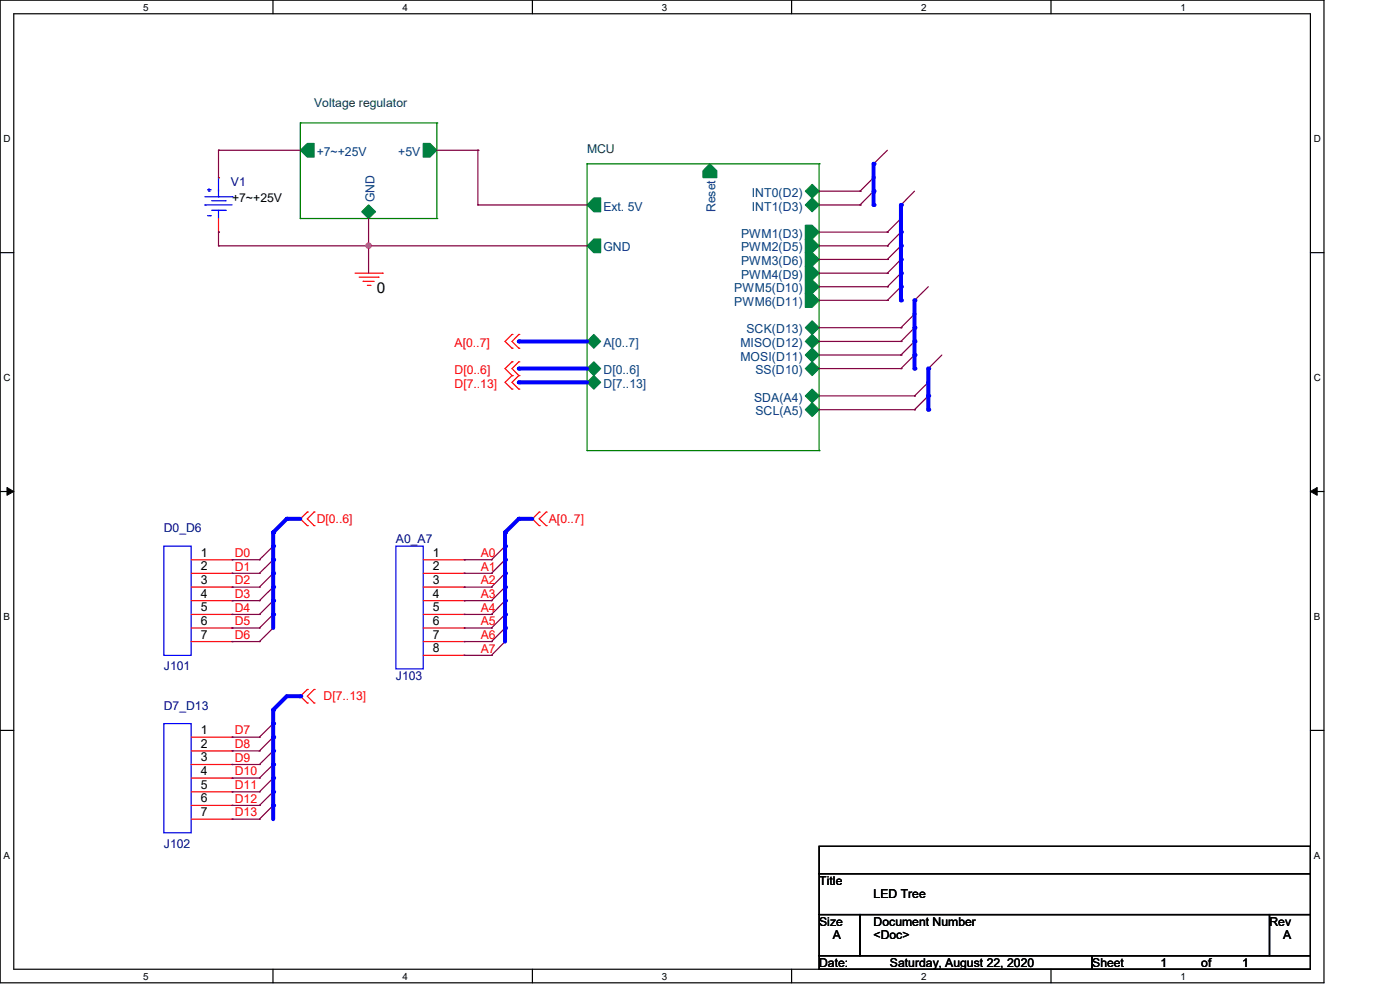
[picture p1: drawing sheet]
<svg xmlns="http://www.w3.org/2000/svg" width="297mm" height="210mm" viewBox="0 0 297 210" stroke-linecap="round" stroke-linejoin="round" font-family="sans-serif">
<path d="M0 0h280.9v208.5h-280.9zM2.9 2.9h275.1v202.7h-275.1z" fill="none" stroke="#000" stroke-width=".25"/>
<g fill="#fff">
<path d="M30.4 .3h1.1v2.4h-1.1z"/>
<path d="M30.4 205.9h1.1v2.3h-1.1z"/>
</g>
<path d="M57.9 0v2.9M57.9 205.6v2.9" fill="none" stroke="#000" stroke-width=".25"/>
<g fill="#fff">
<path d="M85.4 .3h1.1v2.4h-1.1z"/>
<path d="M85.4 205.9h1.1v2.3h-1.1z"/>
</g>
<path d="M112.9 0v2.9M112.9 205.6v2.9" fill="none" stroke="#000" stroke-width=".25"/>
<g fill="#fff">
<path d="M140.4 .3h1.2v2.4h-1.2z"/>
<path d="M140.4 205.9h1.2v2.3h-1.2z"/>
</g>
<path d="M167.9 0v2.9M167.9 205.6v2.9" fill="none" stroke="#000" stroke-width=".25"/>
<g fill="#fff">
<path d="M195.4 .3h1.2v2.4h-1.2z"/>
<path d="M195.4 205.9h1.2v2.3h-1.2z"/>
</g>
<path d="M223 0v2.9M223 205.6v2.9" fill="none" stroke="#000" stroke-width=".25"/>
<g fill="#fff">
<path d="M250.4 .3h1.2v2.4h-1.2z"/>
<path d="M250.4 205.9h1.2v2.3h-1.2z"/>
<path d="M.8 28.2h1.4v2.4h-1.4z"/>
<path d="M278.7 28.2h1.5v2.4h-1.5z"/>
<path d="M.8 78.9h1.4v2.3h-1.4z"/>
<path d="M278.7 78.9h1.5v2.3h-1.5z"/>
</g>
<path d="M0 53.6h2.9M278 53.6h2.9" fill="none" stroke="#000" stroke-width=".25"/>
<g fill="#fff">
<path d="M.8 129.6h1.3v2.3h-1.3z"/>
<path d="M278.7 129.6h1.4v2.3h-1.4z"/>
</g>
<path d="M0 104.3h2.9M278 104.3h2.9" fill="none" stroke="#000" stroke-width=".25"/>
<path d="M1.5 103.4l1.4 .9-1.4 .8zM278 104.3l1.4-.9v1.7z" fill="#000" stroke="#000" stroke-width=".21"/>
<g fill="#fff">
<path d="M.8 180.3h1.3v2.3h-1.3z"/>
<path d="M278.7 180.3h1.4v2.3h-1.4z"/>
</g>
<path d="M0 154.9h2.9M278 154.9h2.9" fill="none" stroke="#000" stroke-width=".25"/>
<g fill="none" stroke="#f00" stroke-width=".25">
<path d="M75.3 58h5.8M76.2 58.8h4M77 59.7h.1M77 59.7h2.4M80.2 58.8h.1M81.1 58h.1M77.9 60.5h.6M78.5 60.5h.1M108.6 76.8h.1M108.6 79.7h.1M108.6 71h.1M108.6 73.9h.1"/>
<path d="M108.6 76.8l-1.5 1.4 1.5 1.5M108.6 79.7l-1.5 1.4 1.5 1.4M108.6 71l-1.5 1.4 1.5 1.5M110.1 76.8h.1M110.1 79.7h.1M110.1 71h.1M110.1 73.9h.1M110.1 76.8l-1.5 1.4 1.5 1.5M110.1 79.7l-1.5 1.4 1.5 1.4M110.1 71l-1.5 1.4 1.5 1.5M108.6 82.5h.1M110.1 82.5h.1"/>
<path d="M65.2 108.6h.1M65.2 111.5h.1M65.2 108.6l-1.5 1.5 1.5 1.4M66.6 111.5h.1M66.6 108.6h.1M66.6 108.6l-1.4 1.5 1.4 1.4M114.4 108.6h.1M114.4 111.5h.1M114.4 108.6l-1.5 1.5 1.5 1.4M115.9 111.5h.1M115.9 108.6h.1M115.9 108.6l-1.5 1.5 1.5 1.4"/>
<path d="M65.2 146.3h.1M65.2 149.1h.1M65.2 146.3l-1.5 1.4 1.5 1.4M66.6 149.1h.1M66.6 146.3h.1M66.6 146.3l-1.4 1.4 1.4 1.4"/>
</g>
<g fill="none" stroke="#800040" stroke-width=".25">
<path d="M55 118.7h.1M58 115.9l-3 2.8M58 118.7l-3 2.9M104.3 118.7h.1M107.1 115.9l-2.8 2.8M107.1 118.7l-2.8 2.9M55 121.6h.1M55 124.5h.1M55 127.4h.1M55 130.3h.1M55 133.2h.1M55 136.1h.1"/>
<path d="M58 121.6l-3 2.9M58 124.5l-3 2.9M58 127.4l-3 2.9M58 130.3l-3 2.9M58 133.2l-3 2.9M104.3 121.6h.1M104.3 124.5h.1M104.3 127.4h.1M104.3 130.3h.1M104.3 133.2h.1M104.3 136.1h.1M104.3 139h.1"/>
<path d="M107.1 121.6l-2.8 2.9M107.1 124.5l-2.8 2.9M107.1 127.4l-2.8 2.9M107.1 130.3l-2.8 2.9M107.1 133.2l-2.8 2.9M107.1 136.1l-2.8 2.9M55 156.4h.1M55 159.3h.1M58 153.5l-3 2.9M58 156.4l-3 2.9M58 159.3l-3 2.9M55 162.2h.1"/>
<path d="M55 165.1h.1M55 168h.1M55 170.9h.1M55 173.8h.1M58 162.2l-3 2.9M58 165.1l-3 2.9M58 168l-3 2.9M58 170.9l-3 2.9"/>
</g>
<path d="M110.1 110.1l-3 2.8" fill="none" stroke="#00f" stroke-width=".85"/>
<circle cx="107.1" cy="112.9" r=".42" fill="#00f"/>
<path d="M60.8 110.1l-2.8 2.8" fill="none" stroke="#00f" stroke-width=".85"/>
<circle cx="58" cy="112.9" r=".42" fill="#00f"/>
<path d="M60.8 147.7l-2.8 2.9" fill="none" stroke="#00f" stroke-width=".85"/>
<circle cx="58" cy="150.6" r=".42" fill="#00f"/>
<g fill="none" stroke="#800040" stroke-width=".25">
<path d="M185.3 34.8h.1M185.3 37.7l-2.8 2.9M188.3 31.9l-3 2.9M182.5 40.6h.1M182.5 43.5h.1M185.3 40.6l-2.8 2.9M188.3 49.2h.1M188.3 52.2h.1M188.3 55h.1M188.3 58h.1M191.1 43.5h.1M191.1 46.4l-2.8 2.8"/>
<path d="M191.1 49.2l-2.8 3M191.1 52.2l-2.8 2.8M191.1 55l-2.8 3M191.1 58l-2.8 2.8M194 40.6l-2.9 2.9M188.3 60.8h.1M188.3 63.7h.1M191.1 69.5h.1M191.1 72.4h.1M191.1 75.3h.1M191.1 78.2h.1M191.1 60.8l-2.8 2.9"/>
<path d="M194 63.7h.1M194 66.6l-2.9 2.9M194 69.5l-2.9 2.9M194 72.4l-2.9 2.9M194 75.3l-2.9 2.9M196.9 78.2h.1M196.9 60.8l-2.9 2.9M199.8 75.3l-2.9 2.9M194 84h.1M194 86.9h.1M196.9 81.1l-2.9 2.9M196.9 84l-2.9 2.9"/>
<path d="M49.2 118.7h.1M49.2 118.7h5.8M49.2 121.6h.1M49.2 124.5h.1M49.2 127.4h.1M49.2 130.3h.1M49.2 133.2h.1M49.2 136.1h.1M49.2 121.6h5.8M49.2 124.5h5.8M49.2 127.4h5.8M49.2 130.3h5.8"/>
<path d="M49.2 133.2h5.8M49.2 136.1h5.8"/>
</g>
<path d="M173.8 179.5h104.2v5.8h-104.2zM173.8 185.3h104.2v8.7h-104.2zM173.8 194h8.7v8.7h-8.7zM182.5 194h86.8v8.7h-86.8zM269.3 194h8.7v8.7h-8.7zM173.8 202.7h57.9v2.9h-57.9zM231.7 202.7h46.3v2.9h-46.3z" fill="none" stroke="#000" stroke-width=".25"/>
<g fill="none" stroke="#00f" stroke-width=".25">
<path d="M46.4 37.7h.1M46.4 37.7v4M43.5 43.5h.1M43.5 43.5h5.7M43.5 41.7h5.7M44 40.3h.6M44 45.8h.6M44.3 40.6h.1M44.3 40v.6M44.6 40.3h.1M44.6 45.8h.1M44.9 42.6h2.9"/>
<path d="M44.9 44.6h2.9M46.4 41.7h.1M46.4 44.6h.1M46.4 44.6v1.8M47.8 42.6h.1M47.8 44.6h.1M49.2 41.7h.1M34.8 115.9h5.8v23.1h-5.8zM84 115.9h5.8v26h-5.8zM34.8 153.5h5.8v23.2h-5.8z"/>
</g>
<g fill="none" stroke="#f00" stroke-width=".25">
<path d="M46.4 37.7h.1M46.4 49.2h.1M46.4 46.4v2.8M40.6 118.7h8.6M49.2 118.7h.1M89.8 118.7h8.7M98.5 118.7h.1M40.6 121.6h8.6M40.6 124.5h8.6M40.6 127.4h8.6M40.6 130.3h8.6M40.6 133.2h8.6"/>
<path d="M40.6 136.1h8.6M49.2 121.6h.1M49.2 124.5h.1M49.2 127.4h.1M49.2 130.3h.1M49.2 133.2h.1M49.2 136.1h.1M89.8 121.6h8.7M89.8 124.5h8.7M89.8 127.4h8.7M89.8 130.3h8.7M89.8 133.2h8.7"/>
<path d="M89.8 136.1h8.7M89.8 139h8.7M98.5 121.6h.1M98.5 124.5h.1M98.5 127.4h.1M98.5 130.3h.1M98.5 133.2h.1M98.5 136.1h.1M98.5 139h.1M40.6 156.4h8.6M40.6 159.3h8.6M49.2 156.4h.1"/>
<path d="M49.2 159.3h.1M40.6 162.2h8.6M40.6 165.1h8.6M40.6 168h8.6M40.6 170.9h8.6M40.6 173.8h8.6M49.2 162.2h.1M49.2 165.1h.1M49.2 168h.1M49.2 170.9h.1M49.2 173.8h.1"/>
</g>
<g fill="#008040" stroke="#008040" stroke-width=".25">
<path d="M63.7 31.9l1.5-1.5h1.4v2.9h-1.4z" fill-rule="evenodd"/>
<path d="M76.8 44.9l1.4-1.4 1.5 1.4-1.5 1.5z" fill-rule="evenodd"/>
<path d="M89.8 30.4h1.4l1.5 1.5-1.5 1.4h-1.4z" fill-rule="evenodd"/>
<path d="M126 71l1.4 1.4-1.4 1.5-1.5-1.5z" fill-rule="evenodd"/>
<path d="M124.5 78.2l1.5-1.4 1.4 1.4-1.4 1.5z" fill-rule="evenodd"/>
<path d="M124.5 81.1l1.5-1.4 1.4 1.4-1.4 1.4z" fill-rule="evenodd"/>
<path d="M124.5 52.2l1.5-1.5h1.4v2.9h-1.4z" fill-rule="evenodd"/>
<path d="M150.6 34.8l1.5 1.4v1.5h-3v-1.5z" fill-rule="evenodd"/>
<path d="M170.9 75.3l1.4-1.4 1.5 1.4-1.5 1.5z" fill-rule="evenodd"/>
<path d="M170.9 78.2l1.4-1.4 1.5 1.4-1.5 1.5z" fill-rule="evenodd"/>
<path d="M170.9 40.6l1.4-1.5 1.5 1.5-1.5 1.4z" fill-rule="evenodd"/>
<path d="M170.9 69.5l1.4-1.4 1.5 1.4-1.5 1.5z" fill-rule="evenodd"/>
<path d="M172.3 42l1.5 1.5-1.5 1.4-1.4-1.4z" fill-rule="evenodd"/>
<path d="M172.3 71l1.5 1.4-1.5 1.5-1.4-1.5z" fill-rule="evenodd"/>
<path d="M170.9 59.4h1.4l1.5 1.4-1.5 1.5h-1.4z" fill-rule="evenodd"/>
<path d="M170.9 50.7h1.4l1.5 1.5-1.5 1.4h-1.4z" fill-rule="evenodd"/>
<path d="M170.9 56.5h1.4l1.5 1.5-1.5 1.4h-1.4z" fill-rule="evenodd"/>
<path d="M170.9 53.6h1.4l1.5 1.4-1.5 1.5h-1.4z" fill-rule="evenodd"/>
<path d="M170.9 47.8h1.4l1.5 1.4-1.5 1.5h-1.4z" fill-rule="evenodd"/>
<path d="M170.9 62.3h1.4l1.5 1.4-1.5 1.5h-1.4z" fill-rule="evenodd"/>
<path d="M126 42h1.4v2.9h-1.4l-1.5-1.4z" fill-rule="evenodd"/>
<path d="M170.9 84l1.4-1.5 1.5 1.5-1.5 1.4z" fill-rule="evenodd"/>
<path d="M172.3 85.4l1.5 1.5-1.5 1.4-1.4-1.4z" fill-rule="evenodd"/>
</g>
<g fill="none" stroke="#008000" stroke-width=".25">
<path d="M63.7 26.1h.1M63.7 26.1h29M63.7 26.1v20.3M92.7 26.1h.1M92.7 26.1v20.3M124.5 34.8h.1M124.5 34.8h49.3M124.5 34.8v60.8M173.8 34.8h.1M173.8 34.8v60.8M63.7 46.4h.1M63.7 46.4h29"/>
<path d="M92.7 46.4h.1M124.5 95.6h.1M124.5 95.6h49.3M173.8 95.6h.1"/>
</g>
<path d="M58 115.9v2.8" fill="none" stroke="#00f" stroke-width=".85"/>
<circle cx="58" cy="115.9" r=".42" fill="#00f"/>
<path d="M58 118.7v2.9" fill="none" stroke="#00f" stroke-width=".85"/>
<circle cx="58" cy="118.7" r=".42" fill="#00f"/>
<path d="M58 121.6v2.9" fill="none" stroke="#00f" stroke-width=".85"/>
<circle cx="58" cy="121.6" r=".42" fill="#00f"/>
<path d="M58 124.5v2.9" fill="none" stroke="#00f" stroke-width=".85"/>
<circle cx="58" cy="124.5" r=".42" fill="#00f"/>
<path d="M58 127.4v2.9" fill="none" stroke="#00f" stroke-width=".85"/>
<circle cx="58" cy="127.4" r=".42" fill="#00f"/>
<path d="M58 130.3v2.9" fill="none" stroke="#00f" stroke-width=".85"/>
<circle cx="58" cy="130.3" r=".42" fill="#00f"/>
<g fill="none" stroke="#800040" stroke-width=".25">
<path d="M49.2 156.4h.1M49.2 159.3h.1M49.2 156.4h5.8M49.2 159.3h5.8M49.2 162.2h.1M49.2 165.1h.1M49.2 168h.1M49.2 170.9h.1M49.2 173.8h.1M49.2 162.2h5.8M49.2 165.1h5.8M49.2 168h5.8"/>
<path d="M49.2 170.9h5.8M49.2 173.8h5.8"/>
</g>
<path d="M58 156.4v2.9" fill="none" stroke="#00f" stroke-width=".85"/>
<circle cx="58" cy="156.4" r=".42" fill="#00f"/>
<path d="M58 159.3v2.9" fill="none" stroke="#00f" stroke-width=".85"/>
<circle cx="58" cy="159.3" r=".42" fill="#00f"/>
<path d="M58 162.2v2.9" fill="none" stroke="#00f" stroke-width=".85"/>
<circle cx="58" cy="162.2" r=".42" fill="#00f"/>
<path d="M58 165.1v2.9" fill="none" stroke="#00f" stroke-width=".85"/>
<circle cx="58" cy="165.1" r=".42" fill="#00f"/>
<path d="M58 168v2.9" fill="none" stroke="#00f" stroke-width=".85"/>
<circle cx="58" cy="168" r=".42" fill="#00f"/>
<path d="M58 170.9v2.9" fill="none" stroke="#00f" stroke-width=".85"/>
<circle cx="58" cy="170.9" r=".42" fill="#00f"/>
<path d="M107.1 115.9v2.8" fill="none" stroke="#00f" stroke-width=".85"/>
<circle cx="107.1" cy="115.9" r=".42" fill="#00f"/>
<g fill="none" stroke="#800040" stroke-width=".25">
<path d="M98.5 118.7h.1M98.5 118.7h5.8M98.5 121.6h.1M98.5 124.5h.1M98.5 127.4h.1M98.5 130.3h.1M98.5 133.2h.1M98.5 136.1h.1M98.5 139h.1M98.5 121.6h5.8M98.5 124.5h5.8M98.5 127.4h5.8"/>
<path d="M98.5 130.3h5.8M98.5 133.2h5.8M98.5 136.1h5.8M98.5 139h5.8"/>
</g>
<path d="M107.1 118.7v2.9" fill="none" stroke="#00f" stroke-width=".85"/>
<circle cx="107.1" cy="118.7" r=".42" fill="#00f"/>
<path d="M107.1 121.6v2.9" fill="none" stroke="#00f" stroke-width=".85"/>
<circle cx="107.1" cy="121.6" r=".42" fill="#00f"/>
<path d="M107.1 124.5v2.9" fill="none" stroke="#00f" stroke-width=".85"/>
<circle cx="107.1" cy="124.5" r=".42" fill="#00f"/>
<path d="M107.1 127.4v2.9" fill="none" stroke="#00f" stroke-width=".85"/>
<circle cx="107.1" cy="127.4" r=".42" fill="#00f"/>
<path d="M107.1 130.3v2.9" fill="none" stroke="#00f" stroke-width=".85"/>
<circle cx="107.1" cy="130.3" r=".42" fill="#00f"/>
<path d="M107.1 133.2v2.9" fill="none" stroke="#00f" stroke-width=".85"/>
<circle cx="107.1" cy="133.2" r=".42" fill="#00f"/>
<g fill="none" stroke="#800040" stroke-width=".25">
<path d="M46.4 31.9h.1M46.4 31.9h17.3M46.4 31.9v5.8M92.7 31.9h8.7M101.4 31.9h.1M101.4 31.9v11.6M46.4 49.2h.1M46.4 52.2h.1M46.4 49.2v3M46.4 52.2h78.1M78.2 52.2h.1M78.2 46.4v5.8"/>
<path d="M101.4 43.5h.1M101.4 43.5h23.1"/>
</g>
<circle cx="78.2" cy="52.1" r=".55" fill="#f0f" stroke="#f0f" stroke-width=".25"/>
<path d="M110.1 72.4h14.4" fill="none" stroke="#00f" stroke-width=".85"/>
<circle cx="110.1" cy="72.4" r=".42" fill="#00f"/>
<path d="M110.1 78.2h14.4" fill="none" stroke="#00f" stroke-width=".85"/>
<circle cx="110.1" cy="78.2" r=".42" fill="#00f"/>
<path d="M110.1 81.1h14.4" fill="none" stroke="#00f" stroke-width=".85"/>
<circle cx="110.1" cy="81.1" r=".42" fill="#00f"/>
<path d="M107.1 112.9v3" fill="none" stroke="#00f" stroke-width=".85"/>
<circle cx="107.1" cy="112.9" r=".42" fill="#00f"/>
<path d="M58 112.9v3" fill="none" stroke="#00f" stroke-width=".85"/>
<circle cx="58" cy="112.9" r=".42" fill="#00f"/>
<path d="M78.2 52.2h.1M78.2 52.2v5.8" fill="none" stroke="#800040" stroke-width=".25"/>
<path d="M60.8 110.1h2.9" fill="none" stroke="#00f" stroke-width=".85"/>
<circle cx="60.8" cy="110.1" r=".42" fill="#00f"/>
<path d="M60.8 147.7h2.9" fill="none" stroke="#00f" stroke-width=".85"/>
<circle cx="63.7" cy="147.7" r=".42" fill="#00f"/>
<path d="M58 150.6v2.9" fill="none" stroke="#00f" stroke-width=".85"/>
<circle cx="58" cy="153.5" r=".42" fill="#00f"/>
<path d="M58 153.5v2.9" fill="none" stroke="#00f" stroke-width=".85"/>
<circle cx="58" cy="156.4" r=".42" fill="#00f"/>
<path d="M110.1 110.1h2.8" fill="none" stroke="#00f" stroke-width=".85"/>
<circle cx="110.1" cy="110.1" r=".42" fill="#00f"/>
<path d="M185.3 37.7v2.9" fill="none" stroke="#00f" stroke-width=".85"/>
<circle cx="185.3" cy="40.6" r=".42" fill="#00f"/>
<path d="M191.1 46.4v2.8" fill="none" stroke="#00f" stroke-width=".85"/>
<circle cx="191.1" cy="49.2" r=".42" fill="#00f"/>
<path d="M194 66.6v2.9" fill="none" stroke="#00f" stroke-width=".85"/>
<circle cx="194" cy="69.5" r=".42" fill="#00f"/>
<path d="M196.9 81.1v2.9" fill="none" stroke="#00f" stroke-width=".85"/>
<circle cx="196.9" cy="84" r=".42" fill="#00f"/>
<g fill="none" stroke="#800040" stroke-width=".25">
<path d="M173.8 40.6h8.7M173.8 43.5h8.7M173.8 49.2h14.5M173.8 52.2h14.5M173.8 55h14.5M173.8 58h14.5M182.5 40.6h.1M182.5 43.5h.1M188.3 49.2h.1M188.3 52.2h.1M188.3 55h.1M188.3 58h.1"/>
<path d="M173.8 60.8h14.5M173.8 63.7h14.5M173.8 69.5h17.3M173.8 72.4h17.3M173.8 75.3h17.3M173.8 78.2h17.3M188.3 60.8h.1M188.3 63.7h.1M191.1 69.5h.1M191.1 72.4h.1M191.1 75.3h.1M191.1 78.2h.1"/>
<path d="M173.8 84h20.2M173.8 86.9h20.2M194 84h.1M194 86.9h.1"/>
</g>
<path d="M185.3 40.6v2.9" fill="none" stroke="#00f" stroke-width=".85"/>
<circle cx="185.3" cy="43.5" r=".42" fill="#00f"/>
<path d="M191.1 49.2v3" fill="none" stroke="#00f" stroke-width=".85"/>
<circle cx="191.1" cy="52.2" r=".42" fill="#00f"/>
<path d="M191.1 52.2v2.8" fill="none" stroke="#00f" stroke-width=".85"/>
<circle cx="191.1" cy="55" r=".42" fill="#00f"/>
<path d="M191.1 55v3" fill="none" stroke="#00f" stroke-width=".85"/>
<circle cx="191.1" cy="58" r=".42" fill="#00f"/>
<path d="M191.1 58v2.8" fill="none" stroke="#00f" stroke-width=".85"/>
<circle cx="191.1" cy="60.8" r=".42" fill="#00f"/>
<path d="M191.1 60.8v2.9" fill="none" stroke="#00f" stroke-width=".85"/>
<circle cx="191.1" cy="63.7" r=".42" fill="#00f"/>
<path d="M194 69.5v2.9" fill="none" stroke="#00f" stroke-width=".85"/>
<circle cx="194" cy="72.4" r=".42" fill="#00f"/>
<path d="M194 72.4v2.9" fill="none" stroke="#00f" stroke-width=".85"/>
<circle cx="194" cy="75.3" r=".42" fill="#00f"/>
<path d="M194 75.3v2.9" fill="none" stroke="#00f" stroke-width=".85"/>
<circle cx="194" cy="78.2" r=".42" fill="#00f"/>
<path d="M196.9 84v2.9" fill="none" stroke="#00f" stroke-width=".85"/>
<circle cx="196.9" cy="86.9" r=".42" fill="#00f"/>
<path d="M185.3 34.8v2.9" fill="none" stroke="#00f" stroke-width=".85"/>
<circle cx="185.3" cy="34.8" r=".42" fill="#00f"/>
<path d="M191.1 43.5v2.9" fill="none" stroke="#00f" stroke-width=".85"/>
<circle cx="191.1" cy="43.5" r=".42" fill="#00f"/>
<path d="M194 63.7v2.9" fill="none" stroke="#00f" stroke-width=".85"/>
<circle cx="194" cy="63.7" r=".42" fill="#00f"/>
<path d="M196.9 78.2v2.9" fill="none" stroke="#00f" stroke-width=".85"/>
<circle cx="196.9" cy="78.2" r=".42" fill="#00f"/>
<circle cx="78.2" cy="52.1" r=".55" fill="#f0f" stroke="#f0f" stroke-width=".25"/>
<text font-size="3.2" x="79.9" y="62.2">0</text>
<g font-size="2.6" fill="#004040">
<text x="66.6" y="22.6">Voltage regulator</text>
<text x="124.5" y="32.5">MCU</text>
</g>
<g font-size="2.6" fill="#004080">
<text x="67.2" y="33.1">+7~+25V</text>
<text x="84.5" y="33.1">+5V</text>
<text x="159.5" y="41.7">INT0(D2)</text>
<text x="79.4" y="42.9" transform="rotate(-90 79.4 42.9)">GND</text>
<text x="128" y="44.7">Ext. 5V</text>
<text x="151.8" y="45" transform="rotate(-90 151.8 45)">Reset</text>
<text x="159.5" y="44.7">INT1(D3)</text>
<text x="128" y="53.3">GND</text>
<text x="157.2" y="53.3">PWM2(D5)</text>
<text x="157.2" y="50.4">PWM1(D3)</text>
<text x="157.2" y="59.1">PWM4(D9)</text>
<text x="157.2" y="56.2">PWM3(D6)</text>
<text x="155.8" y="62">PWM5(D10)</text>
<text x="155.8" y="64.9">PWM6(D11)</text>
<text x="158.4" y="70.7">SCK(D13)</text>
<text x="128" y="73.6">A[0..7]</text>
<text x="157.1" y="76.5">MOSI(D11)</text>
<text x="157.1" y="73.6">MISO(D12)</text>
<text x="128" y="79.4">D[0..6]</text>
<text x="128" y="82.3">D[7..13]</text>
<text x="160.3" y="79.4">SS(D10)</text>
<text x="160" y="85.2">SDA(A4)</text>
<text x="160.3" y="88.1">SCL(A5)</text>
</g>
<g font-size="2.6" fill="#000080">
<text x="49" y="39.4">V1</text>
<text x="34.8" y="112.9">D0_D6</text>
<text x="84" y="115.3">A0_A7</text>
<text x="34.8" y="142.2">J101</text>
<text x="84" y="144.2">J103</text>
<text x="34.8" y="150.6">D7_D13</text>
<text x="34.8" y="179.9">J102</text>
</g>
<g font-size="2.6">
<text x="49.2" y="42.9">+7~+25V</text>
<text x="42.6" y="118.1">1</text>
<text x="91.8" y="118.1">1</text>
<text x="42.6" y="121">2</text>
<text x="42.6" y="123.9">3</text>
<text x="91.8" y="121">2</text>
<text x="91.8" y="123.9">3</text>
<text x="42.6" y="126.8">4</text>
<text x="42.6" y="129.7">5</text>
<text x="91.8" y="126.8">4</text>
<text x="91.8" y="129.7">5</text>
<text x="42.6" y="132.6">6</text>
<text x="42.6" y="135.5">7</text>
<text x="91.8" y="132.6">6</text>
<text x="91.8" y="135.5">7</text>
<text x="91.8" y="138.4">8</text>
<text x="42.6" y="155.7">1</text>
<text x="42.6" y="158.7">2</text>
<text x="42.6" y="161.5">3</text>
<text x="42.6" y="164.4">4</text>
<text x="42.6" y="167.3">5</text>
<text x="42.6" y="170.2">6</text>
<text x="42.6" y="173.1">7</text>
<text x="173.8" y="187.7">Title</text>
<text x="185.3" y="190.6">LED Tree</text>
<text x="173.8" y="196.3">Size</text>
<text x="185.3" y="196.3">Document Number</text>
<text x="269.3" y="196.3">Rev</text>
<text x="176.7" y="199.3">A</text>
<text x="185.3" y="199.3">&lt;Doc&gt;</text>
<text x="272.2" y="199.3">A</text>
<text x="173.8" y="205.1">Date:</text>
<text x="188.8" y="205.1">Saturday, August 22, 2020</text>
<text x="231.7" y="205.1">Sheet</text>
<text x="246.2" y="205.1">1</text>
<text x="254.8" y="205.1">of</text>
<text x="263.5" y="205.1">1</text>
</g>
<g font-size="2.6" fill="#f00">
<text x="96.4" y="73.6">A[0..7]</text>
<text x="96.4" y="79.4">D[0..6]</text>
<text x="96.4" y="82.3">D[7..13]</text>
<text x="67.2" y="111">D[0..6]</text>
<text x="116.4" y="111">A[0..7]</text>
<text x="49.8" y="118.2">D0</text>
<text x="102" y="118.2">A0</text>
<text x="49.8" y="121">D1</text>
<text x="49.8" y="124">D2</text>
<text x="102" y="121">A1</text>
<text x="102" y="124">A2</text>
<text x="49.8" y="126.8">D3</text>
<text x="49.8" y="129.8">D4</text>
<text x="102" y="126.8">A3</text>
<text x="102" y="129.8">A4</text>
<text x="49.8" y="132.6">D5</text>
<text x="49.8" y="135.5">D6</text>
<text x="102" y="132.6">A5</text>
<text x="102" y="135.5">A6</text>
<text x="102" y="138.4">A7</text>
<text x="68.7" y="148.6">D[7..13]</text>
<text x="49.8" y="155.8">D7</text>
<text x="49.8" y="158.7">D8</text>
<text x="49.8" y="161.6">D9</text>
<text x="49.8" y="164.5">D10</text>
<text x="49.8" y="167.4">D11</text>
<text x="49.8" y="170.3">D12</text>
<text x="49.8" y="173.2">D13</text>
</g>
<g font-size="2.1">
<text x="30.4" y="2.2">5</text>
<text x="85.4" y="2.2">4</text>
<text x="140.4" y="2.2">3</text>
<text x="195.4" y="2.2">2</text>
<text x="250.4" y="2.2">1</text>
<text x=".8" y="30.1">D</text>
<text x="278.7" y="30.1">D</text>
<text x=".8" y="80.8">C</text>
<text x="278.7" y="80.8">C</text>
<text x=".8" y="131.5">B</text>
<text x="278.7" y="131.5">B</text>
<text x=".8" y="182.2">A</text>
<text x="278.7" y="182.2">A</text>
<text x="30.4" y="207.8">5</text>
<text x="85.4" y="207.8">4</text>
<text x="140.4" y="207.8">3</text>
<text x="195.4" y="207.8">2</text>
<text x="250.4" y="207.8">1</text>
</g>
</svg>
